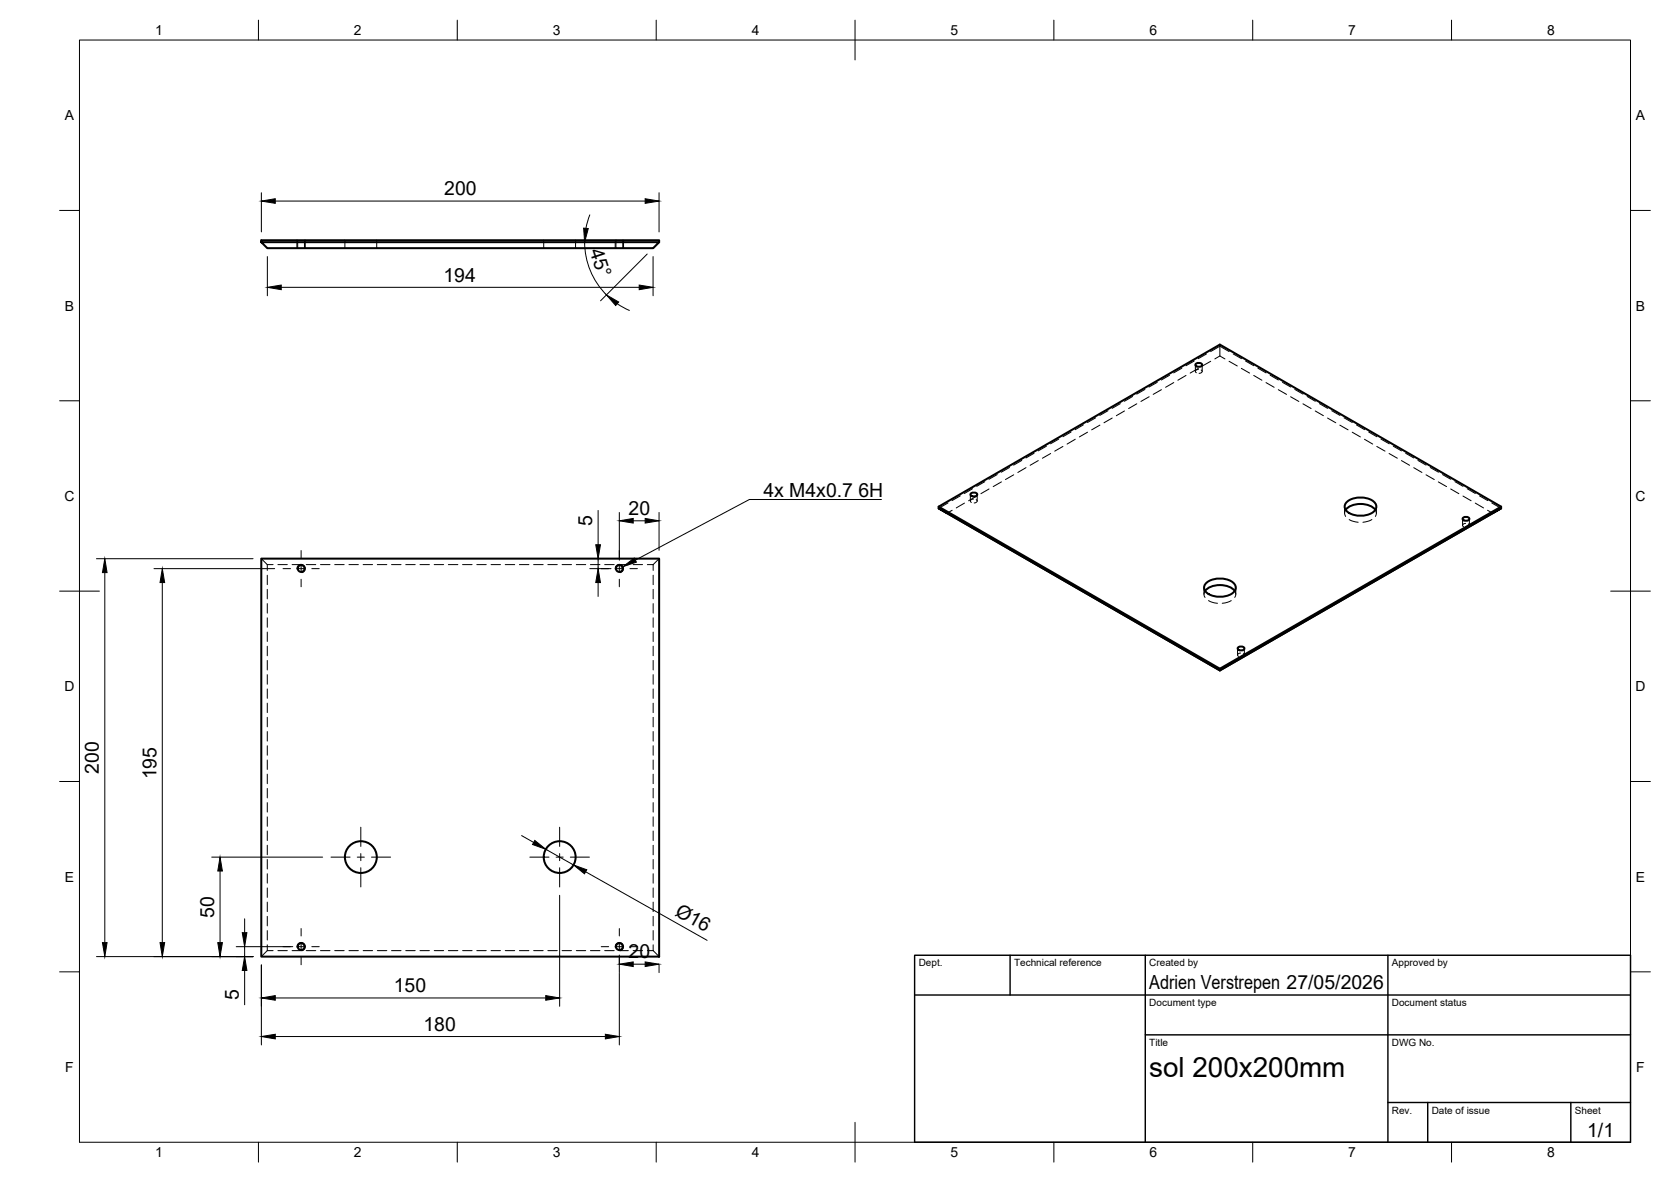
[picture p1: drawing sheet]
<svg xmlns="http://www.w3.org/2000/svg" width="420mm" height="297mm" viewBox="0 0 420 297" stroke-linecap="round" stroke-linejoin="round" font-family="sans-serif">
<!-- layer: Visible -->
<g fill="none" stroke="#000" stroke-width=".51">
<path d="M65.7 60.9h100l-1.5 1.5h-97l-1.5-1.5v-.5h100v.5M300.6 91.5l.5-.3h.6l.6 .5a.99 .99 0 0 1-1.7 0zM236 127.7l70.7 40.8 70.7-40.8-70.7 40.8zM236 127.7v-.4l70.7-40.7 70.7 40.7v.4M236 127.3l70.7 40.7v.5M244.1 124.1l.4-.3h.7l.5 .5a.99 .99 0 0 1-1.7 0zM338.4 128.1a5.4 5.4 0 0 1 7.4 0M338.7 126.1a5.6 5.6 0 0 1 7.2 .5 1.93 1.93 0 0 1-1.6 2.6 5.6 5.6 0 0 1-6-1.1 1.5 1.5 0 0 1 .4-2zM367.8 130.2l.5-.3h.6l.6 .5a.99 .99 0 0 1-1.8 0zM377.4 127.3l-70.7 40.7M65.7 140.4h100v100h-100zM303 148.5a5.4 5.4 0 0 1 7.5 0"/>
<path d="M303.3 146.5a5.6 5.6 0 0 1 7.2 .4 1.93 1.93 0 0 1-1.6 2.7 5.6 5.6 0 0 1-5.9-1.2 1.5 1.5 0 0 1 .3-1.9zM311.3 162.8l.4-.3h.7l.5 .5a.99 .99 0 0 1-1.7 0z"/>
<circle cx="75.7" cy="142.9" r=".86"/>
<circle cx="155.7" cy="142.9" r=".86"/>
<circle cx="90.7" cy="215.4" r="4"/>
<circle cx="140.7" cy="215.4" r="4"/>
<circle cx="75.7" cy="237.9" r=".86"/>
<circle cx="155.7" cy="237.9" r=".86"/>
</g>
<!-- layer: Hidden -->
<g fill="none" stroke="#000" stroke-width=".25">
<path d="M74.8 60.4v2M76.6 60.4v2M86.7 60.4v2M94.7 60.4v2M136.7 60.4v2M144.7 60.4v2M154.9 60.4v2M156.6 60.4v2M284.8 99.6l-2.1 1.2M287.9 97.9l-2.1 1.1M288.9 99.7l-2 1.2M291 96.1l-2.1 1.2"/>
<path d="M292 97.9l-2 1.2M294.1 94.3l-2.1 1.2M295.1 96.1l-2 1.2M297.2 92.5l-2.1 1.2M298.2 94.3l-2 1.3M300.3 90.7l-2.1 1.2M300.6 91.7v1.6M301.3 92.8h-.1a.46 .46 0 0 0-.6 .3 .46 .46 0 0 0 .2 .6M301.3 92.6l-2 1.2M302 93a.47 .47 0 0 1 .2 .6 .47 .47 0 0 1-.6 .2h-.1M302.3 91.7v1.6M303.4 88.9l-2.1 1.2"/>
<path d="M304.4 88.4l2.3-1.4v2.5M304.4 90.8l-2.1 1.2M306.7 89.5l-1.2 .7M306.7 89.5l1.3 .7M306.7 86.6v.4l2.4 1.4M309 90.8l2.1 1.2M310.1 88.9l2.1 1.2M312.1 92.6l2.1 1.2M313.2 90.7l2.1 1.2M315.2 94.3l2.1 1.3M316.3 92.5l2 1.2M318.3 96.1l2.1 1.2"/>
<path d="M319.4 94.3l2 1.2M321.4 97.9l2.1 1.2M322.5 96.1l2 1.2M324.5 99.7l2.1 1.2M325.6 97.9l2 1.1M328.7 99.6l2 1.2M250.7 119.3l-2 1.1M253.8 117.5l-2 1.2M254.9 119.3l-2.1 1.2M256.9 115.7l-2 1.2M258 117.5l-2.1 1.2M260 113.9l-2 1.2"/>
<path d="M261.1 115.7l-2.1 1.2M263.1 112.1l-2.1 1.2M264.2 114l-2.1 1.2M266.2 110.3l-2.1 1.2M267.3 112.2l-2.1 1.2M269.3 108.6l-2 1.2M270.4 110.4l-2.1 1.2M272.4 106.8l-2.1 1.2M273.5 108.6l-2.1 1.2M275.5 105l-2.1 1.2M276.6 106.8l-2.1 1.2M278.6 103.2l-2.1 1.2"/>
<path d="M279.7 105.1l-2.1 1.1M281.7 101.4l-2.1 1.2M282.7 103.3l-2 1.2M285.8 101.5l-2 1.2M327.6 101.5l2.1 1.2M330.7 103.3l2.1 1.2M331.8 101.4l2 1.2M333.8 105.1l2.1 1.1M334.9 103.2l2 1.2M336.9 106.8l2.1 1.2M337.9 105l2.1 1.2M340 108.6l2.1 1.2"/>
<path d="M341.1 106.8l2 1.2M343.1 110.4l2 1.2M344.1 108.6l2.1 1.2M346.2 112.2l2.1 1.2M347.2 110.3l2.1 1.2M349.3 114l2 1.2M350.3 112.1l2.1 1.2M352.4 115.7l2 1.2M353.4 113.9l2.1 1.2M355.5 117.5l2 1.2M356.5 115.7l2.1 1.2M358.6 119.3l2 1.2"/>
<path d="M359.6 117.5l2.1 1.2M362.7 119.3l2.1 1.1M238.4 126.4l-2.4 1.3M239.4 128.2l-1.3 .8M241.4 124.6l-2 1.2M242.5 126.4l-2.1 1.2M244 124.3v1.6M244.5 122.8l-2 1.2M244.8 125.4h-.2a.46 .46 0 0 0-.5 .3 .46 .46 0 0 0 .1 .6M245.4 125.6a.48 .48 0 0 1 .2 .6 .48 .48 0 0 1-.7 .2M245.6 124.7l-2.1 1.1M245.7 124.3v1.6"/>
<path d="M247.6 121l-2 1.2M248.7 122.9l-2.1 1.2M251.8 121.1l-2.1 1.2M338.1 127.3v1.7M338.3 128.2l-.2 .6 .2 1M339.2 130.6l1 .4 1.3 .2M345 130.6l-1 .4-1.3 .2M345.8 128.2l.3 .6-.3 1M346.1 127.3v1.7M361.7 121.1l2 1.2M364.8 122.9l2 1.2M365.8 121l2.1 1.2"/>
<path d="M367.7 130.4v1.6M367.9 124.7l2 1.1M368.5 131.5h-.1a.46 .46 0 0 0-.6 .3 .46 .46 0 0 0 .2 .6M368.9 122.8l2.1 1.2M369.2 131.7a.5 .5 0 0 1 .2 .6 .5 .5 0 0 1-.7 .2M369.5 130.4v1.6M370.9 126.4l2.1 1.2M372 124.6l2.1 1.2M374 128.2l1.3 .8M375.1 126.4l2.3 1.3M65.7 140.4l1.5 1.5M67.2 141.9v1.4"/>
<path d="M67.2 144.6v2.3M67.2 148.1v2.4M67.2 151.7v2.4M67.2 155.3v2.3M67.2 158.8v2.4M67.2 141.9h1.5M69.9 141.9h2.3M73.4 141.9h2.4M77 141.9h2.4M80.6 141.9h2.4M84.2 141.9h2.3M87.7 141.9h2.4"/>
<path d="M91.3 141.9h2.4M94.9 141.9h2.4M98.4 141.9h2.4M102 141.9h2.4M105.6 141.9h2.4M109.2 141.9h2.3M112.7 141.9h2.4M116.3 141.9h2.4M119.9 141.9h2.4M123.5 141.9h2.3M127 141.9h2.4M130.6 141.9h2.4"/>
<path d="M134.2 141.9h2.4M137.8 141.9h2.3M141.3 141.9h2.4M144.9 141.9h2.4M148.5 141.9h2.4M152 141.9h2.4M155.6 141.9h2.4M159.2 141.9h2.4M162.8 141.9h1.4M164.2 141.9v1.4M164.2 144.6v2.3M164.2 148.1v2.4"/>
<path d="M164.2 151.7v2.4M164.2 155.3v2.3M164.2 158.8v2.4M165.7 140.4l-1.5 1.5M302.7 147.7v1.6M303 148.5l-.3 1 .3 .6M303.9 150.9l.9 .4 1.3 .3M309.6 150.9l-.9 .4-1.4 .3M310.5 148.5l.2 1-.2 .6M310.7 147.7v1.6M67.2 162.4v2.4M67.2 166v2.4"/>
<path d="M67.2 169.6v2.3M67.2 173.1v2.4M67.2 176.7v2.4M164.2 162.4v2.4M164.2 166v2.4M164.2 169.6v2.3M164.2 173.1v2.4M164.2 176.7v2.4M311.2 163v1.6M311.9 164.1h-.1a.46 .46 0 0 0-.5 .3 .46 .46 0 0 0 .1 .6M312.6 164.3a.48 .48 0 0 1 .2 .6 .48 .48 0 0 1-.7 .2M312.9 163v1.6"/>
<path d="M67.2 180.3v2.4M67.2 183.8v2.4M67.2 187.4v2.4M67.2 191v2.4M67.2 194.5v2.4M67.2 198.1v2.4M164.2 180.3v2.4M164.2 183.8v2.4M164.2 187.4v2.4M164.2 191v2.4M164.2 194.5v2.4M164.2 198.1v2.4"/>
<path d="M67.2 201.7v2.4M67.2 205.3v2.4M67.2 208.8v2.4M67.2 212.4v2.4M67.2 216v2.4M67.2 219.6v2.3M164.2 201.7v2.4M164.2 205.3v2.4M164.2 208.8v2.4M164.2 212.4v2.4M164.2 216v2.4M164.2 219.6v2.3"/>
<path d="M67.2 238.9h1.5M67.2 223.1v2.4M67.2 226.7v2.4M67.2 230.3v2.4M67.2 233.9v2.3M67.2 237.4v1.5M67.2 238.9l-1.5 1.5M69.9 238.9h2.3M73.4 238.9h2.4M77 238.9h2.4M80.6 238.9h2.4M84.2 238.9h2.3"/>
<path d="M87.7 238.9h2.4M91.3 238.9h2.4M94.9 238.9h2.4M98.4 238.9h2.4M102 238.9h2.4M105.6 238.9h2.4M109.2 238.9h2.3M112.7 238.9h2.4M116.3 238.9h2.4M119.9 238.9h2.4M123.5 238.9h2.3M127 238.9h2.4"/>
<path d="M130.6 238.9h2.4M134.2 238.9h2.4M137.8 238.9h2.3M141.3 238.9h2.4M144.9 238.9h2.4M148.5 238.9h2.4M152 238.9h2.4M155.6 238.9h2.4M159.2 238.9h2.4M162.8 238.9h1.4M164.2 223.1v2.4M164.2 226.7v2.4"/>
<path d="M164.2 230.3v2.4M164.2 233.9v2.3M164.2 237.4v1.5M164.2 238.9l1.5 1.5"/>
</g>
<!-- layer: Hidden Narrow -->
<path d="M74.7 60.4v2M76.8 60.4v2M154.7 60.4v2M156.8 60.4v2" fill="none" stroke="#000" stroke-width=".25"/>
<!-- layer: Visible Narrow -->
<path d="M74.7 143.1a1.05 1.05 0 0 1 .8-1.3 1.05 1.05 0 0 1 1.3 .9 1.05 1.05 0 0 1-.9 1.2M154.7 143.1a1.05 1.05 0 0 1 .9-1.3 1.05 1.05 0 0 1 1.2 .9 1.05 1.05 0 0 1-.9 1.2M74.7 238.1a1.05 1.05 0 0 1 .8-1.2 1.05 1.05 0 0 1 1.3 .8 1.05 1.05 0 0 1-.9 1.2M154.7 238.1a1.05 1.05 0 0 1 .9-1.2 1.05 1.05 0 0 1 1.2 .8 1.05 1.05 0 0 1-.9 1.2" fill="none" stroke="#000" stroke-width=".25"/>
<!-- layer: BORDER -->
<g fill="none" stroke="#000" stroke-width=".25">
<path d="M20 10.1h390v276.9h-390zM65 5.1v5M115 5.1v5M165 5.1v5M215 5.1v10M265 5.1v5M315 5.1v5M365 5.1v5M15 52.9h5M410 52.9h5M15 100.7h5M410 100.7h5"/>
<path d="M15 148.6h10M405 148.6h10M15 196.4h5M410 196.4h5M15 244.2h5M410 244.2h5M65 287v5M115 287v5M165 287v5M215 282.1v9.9M265 287v5M315 287v5"/>
<path d="M365 287v5"/>
</g>
<!-- layer: TITLEBLOCK -->
<path d="M230 240.1h180v46.9h-180zM230 250h180M254 240.1v9.9M288 240.1v46.9M349 240.1v46.9M288 260.1h122M349 277.1h61M359 277.1v9.9M395 277.1v9.9" fill="none" stroke="#000" stroke-width=".36"/>
<!-- layer: Smart Centers -->
<g fill="none" stroke="#000" stroke-width=".25">
<path d="M75.7 138.4v1.8M155.7 138.4v1.8M71.2 142.9h1.8M74.8 142.9h1.8M75.7 142v1.8M75.7 145.6v1.9M78.4 142.9h1.9M151.2 142.9h1.8M154.8 142.9h1.8M155.7 142v1.8M155.7 145.6v1.9M158.4 142.9h1.9"/>
<path d="M83.2 215.4h4.8M89.8 215.4h1.8M90.7 207.9v4.8M90.7 214.5v1.8M90.7 218.1v4.8M93.4 215.4h4.8M133.2 215.4h4.8M139.8 215.4h1.8M140.7 207.9v4.8M140.7 214.5v1.8M140.7 218.1v4.8M143.4 215.4h4.8"/>
<path d="M71.2 237.9h1.8M74.8 237.9h1.8M75.7 233.3v1.9M75.7 237v1.8M78.4 237.9h1.9M151.2 237.9h1.8M154.8 237.9h1.8M155.7 233.3v1.9M155.7 237v1.8M158.4 237.9h1.9M75.7 240.6v1.9M155.7 240.6v1.9"/>
</g>
<!-- layer: FD_Dimensions -->
<g fill="none" stroke="#000" stroke-width=".25">
<path d="M65.7 48.4v9.9M69.2 50.5h93M148.3 54l-1 3.4M165.7 48.4v9.9M67.2 64.5v9.8M70.7 72.2h90M147 60.9a18.7 18.7 0 0 0 5.5 13.2M155.2 76.3l3 1.7M162.7 63.8l-11.7 11.8M164.2 64.5v9.8M150.4 128.3v8.6M155.7 128.8v12"/>
<path d="M159.2 130.9h3M165.7 128.8v9.5M24.3 140.4h39.3M26.4 143.9v93M38.7 142.9h30.4M40.8 146.4v90.5M148.3 142.9h5.3M150.4 140.4v2.5M150.4 146.4v3.5M53.2 215.4h27.9M55.3 218.9v18M131.1 210l3.1 1.7"/>
<path d="M137.2 213.4l7 4M147.3 219.1l30.5 17.2M59.4 237.9h14.2M61.5 230.9v3.5M61.5 237.9v2.5M140.7 225v27.9M155.7 240v4.4M24.3 240.4h39.3M61.5 243.9v8.6M65.7 242.5v20.1M69.2 250.8h68M155.7 244.5v18.1"/>
<path d="M159.2 242.3h3M165.7 242.5v1.9M69.2 260.5h83"/>
</g>
<g fill="#000" stroke="#000" stroke-width=".25">
<path d="M65.7 50.5l3.5-.6v1.2zM146.7 57.3l1.2 .1-.9 3.5zM162.2 49.9l3.5 .6-3.5 .6zM67.2 72.2l3.5-.6v1.2zM152.5 74.1l3.1 1.8-.8 .9zM160.7 71.6l3.5 .6-3.5 .6zM149.8 136.9h1.2l-.6 3.5zM155.7 130.9l3.5-.6v1.2zM162.2 130.3l3.5 .6-3.5 .6zM26.4 140.4l.5 3.5h-1.1zM40.8 142.9l.6 3.5h-1.2zM150.4 142.9l.6 3.5h-1.2z"/>
<path d="M55.3 215.4l.6 3.5h-1.1zM134.5 211.2l2.7 2.2-3.3-1.2zM144.2 217.4l3.3 1.2-.5 1zM25.8 236.9h1.1l-.5 3.5zM40.2 236.9h1.2l-.6 3.5zM54.8 236.9h1.1l-.6 3.5zM60.9 234.4h1.2l-.6 3.5zM61.5 240.4l.6 3.5h-1.2zM65.7 260.5l3.5-.6v1.2zM65.7 250.8l3.5-.6v1.2zM137.2 250.2l3.5 .6-3.5 .6zM152.2 259.9l3.5 .6-3.5 .6z"/>
<path d="M155.7 242.3l3.5-.6v1.2zM162.2 241.7l3.5 .6-3.5 .6z"/>
</g>
<!-- layer: Hole Notes -->
<path d="M156.7 142.4l2.8-2.2 .5 1.1z" fill="#000" stroke="#000" stroke-width=".25"/>
<path d="M221.6 125.5h-33.2l-28.7 15.3" fill="none" stroke="#000" stroke-width=".25"/>
<text font-size="7" x="289" y="270.6">sol 200x200mm</text>
<g font-size="4.9">
<text x="111.7" y="49.1">200</text>
<text x="148.2" y="63" transform="rotate(72 148.2 63)">45°</text>
<text x="111.5" y="70.7">194</text>
<text x="191.9" y="124.8">4x M4x0.7</text>
<text x="215.8" y="124.8">6H</text>
<text x="158.1" y="129.4">20</text>
<text x="148.9" y="132.2" transform="rotate(-90 148.9 132.2)">5</text>
<text x="24.9" y="194.4" transform="rotate(-90 24.9 194.4)">200</text>
<text x="39.3" y="195.9" transform="rotate(-90 39.3 195.9)">195</text>
<text x="53.9" y="230.6" transform="rotate(-90 53.9 230.6)">50</text>
<text x="169.5" y="229.8" transform="rotate(29 169.5 229.8)">Ø16</text>
<text x="158.1" y="240.8">20</text>
<text x="60" y="251.3" transform="rotate(-90 60 251.3)">5</text>
<text x="99" y="249.3">150</text>
<text x="289" y="248.5">Adrien Verstrepen 27/05/2026</text>
<text x="106.5" y="259">180</text>
<text x="399.1" y="285.7">1/1</text>
</g>
<g font-size="3.5">
<text x="39" y="8.8">1</text>
<text x="89" y="8.8">2</text>
<text x="139" y="8.8">3</text>
<text x="189" y="8.8">4</text>
<text x="239" y="8.8">5</text>
<text x="289" y="8.8">6</text>
<text x="339" y="8.8">7</text>
<text x="389" y="8.8">8</text>
<text x="16.3" y="30.2">A</text>
<text x="411.3" y="30.2">A</text>
<text x="16.3" y="78">B</text>
<text x="411.3" y="78">B</text>
<text x="16.2" y="125.9">C</text>
<text x="411.2" y="125.9">C</text>
<text x="16.2" y="173.7">D</text>
<text x="411.2" y="173.7">D</text>
<text x="16.3" y="221.6">E</text>
<text x="411.3" y="221.6">E</text>
<text x="16.4" y="269.4">F</text>
<text x="411.4" y="269.4">F</text>
<text x="39" y="290.8">1</text>
<text x="89" y="290.8">2</text>
<text x="139" y="290.8">3</text>
<text x="189" y="290.8">4</text>
<text x="239" y="290.8">5</text>
<text x="289" y="290.8">6</text>
<text x="339" y="290.8">7</text>
<text x="389" y="290.8">8</text>
</g>
<g font-size="2.5">
<text x="231" y="242.9">Dept.</text>
<text x="255" y="242.9">Technical reference</text>
<text x="289" y="242.9">Created by</text>
<text x="350" y="242.9">Approved by</text>
<text x="289" y="252.8">Document type</text>
<text x="350" y="252.8">Document status</text>
<text x="289" y="262.9">Title</text>
<text x="350" y="262.9">DWG No.</text>
<text x="350" y="279.9">Rev.</text>
<text x="360" y="279.9">Date of issue</text>
<text x="396" y="279.9">Sheet</text>
</g>
</svg>
